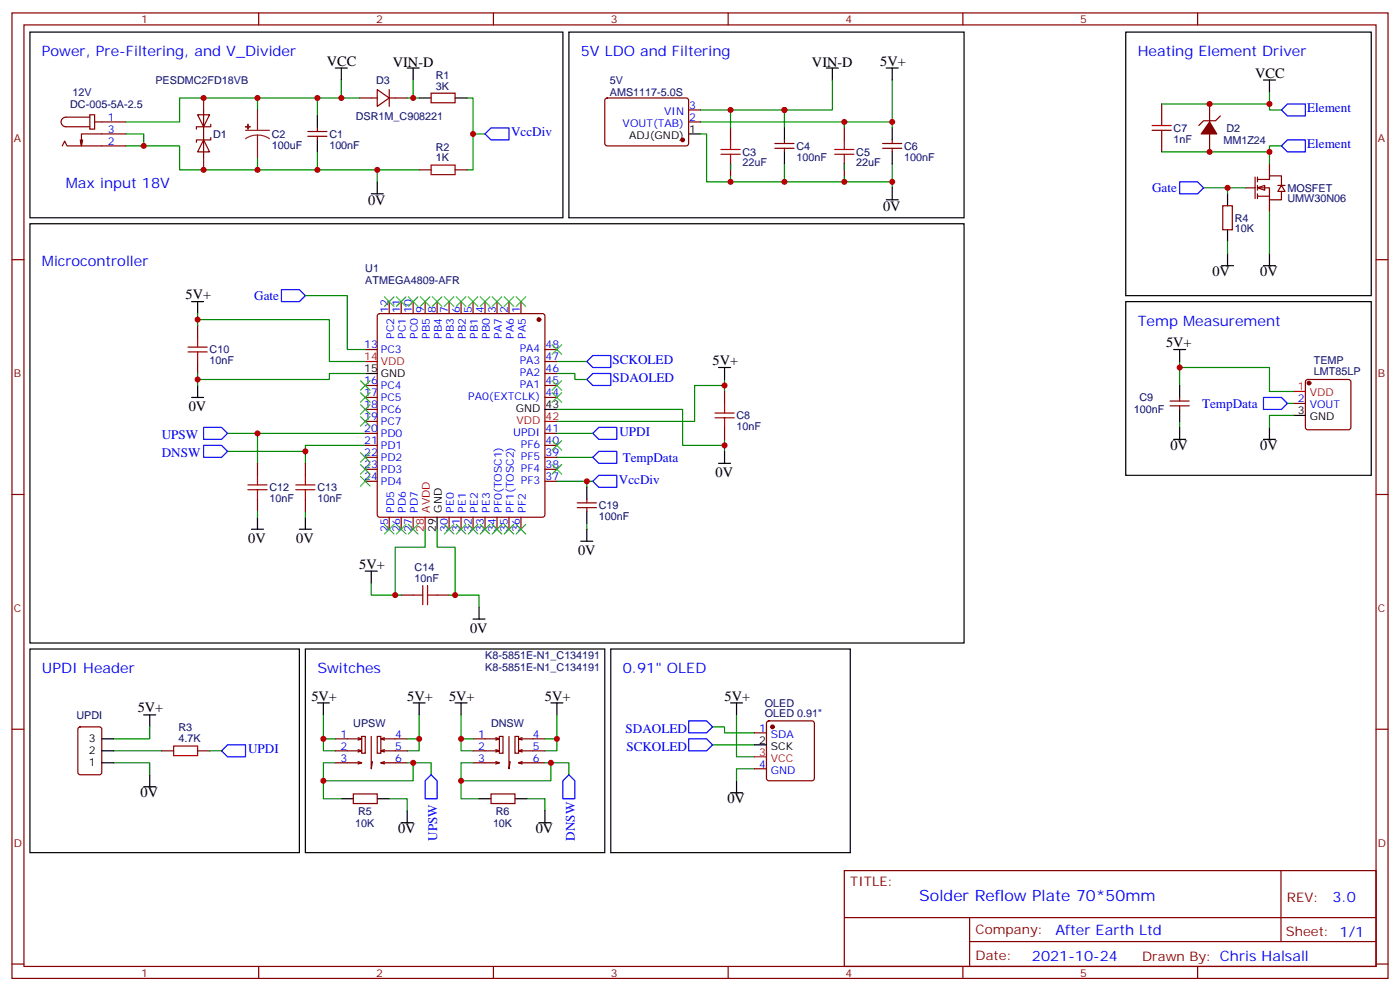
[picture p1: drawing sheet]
<svg xmlns="http://www.w3.org/2000/svg" width="412mm" height="292mm" viewBox="0 0 412 292" stroke-linecap="round" stroke-linejoin="round" font-family="sans-serif">
<g fill="none" stroke="#870000" stroke-width=".35">
<path d="M3.5 3.8h405.4v284.3h-405.4zM7.1 7.3h398.2v277.3h-398.2zM76.2 3.8v3.5M145.3 3.8v3.5M214.5 3.8v3.5M283.6 3.8v3.5M352.8 3.8v3.5M58.2 33.8h3.5l-1.7 3.5zM60 32.4v14.1M62.1 36.6v.7h-4.2v.7M215.2 37.7v3.5M248.7 37.7v3.5"/>
<path d="M60 41.2l1.7 3.5h-3.5zM62.1 40.5v.7h-4.2v.7M215.2 48.3v3.5M228.2 42.3h5.7M228.2 43.7h5.7M231.1 41.2v1.1M231.1 43.7v1M248.7 48.3v3.5M3.5 76.5h3.6M360.2 60.6h2.8v7.1h-2.8zM405.3 76.5h3.6M344.7 118.1h5.6"/>
<path d="M344.7 119.5h5.6M347.5 117.1v1M347.5 119.5v1.1M75.8 136.5v3.5M90 136.5v3.5M3.5 145.6h3.6M75.8 147v3.6M90 147v3.6M170 149.5h5.7M170 148.1h5.7M172.9 147v1.1M172.9 149.5v1.1"/>
<path d="M405.3 145.6h3.6M3.5 214.8h3.6M98.8 217.6h7.7l-1 .3M105.5 217.2l1 .4M106.5 216.9h1.1v4.9h-1.1zM109.4 216.9v9.5l.3-2.1M111.1 216.9h1.1v4.9h-1.1zM113.2 217.2l-1 .4M119.9 217.6h-7.7l1 .3M139.3 217.6h7.8l-1.1 .3M146 217.2l1.1 .4M147.1 216.9h1.1v4.9h-1.1z"/>
<path d="M149.9 216.9v9.5l.4-2.1M151.7 216.9h1.1v4.9h-1.1zM153.8 217.2l-1 .4M160.5 217.6h-7.7l1 .3M405.3 214.8h3.6M98.8 224.6h7.7l-1 .4M98.8 221.1h7.7l-1 .4M104.1 233.8h7v2.8h-7zM105.5 224.3l1 .3M105.5 220.8l1 .3M113.2 224.3l-1 .3M113.2 220.8l-1 .3"/>
<path d="M119.9 224.6h-7.7l1 .4M119.9 221.1h-7.7l1 .4M139.3 224.6h7.8l-1.1 .4M139.3 221.1h7.8l-1.1 .4M144.6 233.8h7.1v2.8h-7.1zM146 224.3l1.1 .3M146 220.8l1.1 .3M153.8 224.3l-1 .3M153.8 220.8l-1 .3M160.5 224.6h-7.7l1 .4M160.5 221.1h-7.7l1 .4M248.7 256.4h156.6v28.2h-156.6z"/>
<path d="M377.3 256.4v20.9M248.7 270.2h156.5M285.6 277.3h119.6M285.6 270.2v14.2M3.5 283.9h3.6M76.2 284.6v3.5M145.3 284.6v3.5M214.5 284.6v3.5M283.6 284.6v3.5M352.8 284.6v3.5M405.3 283.9h3.6"/>
</g>
<g fill="none" stroke="#008700" stroke-width=".35">
<path d="M60 28.9h15.8M75.8 28.9v3.5M93.5 28.9v5.2M100.5 23.6v5.3h-24.7M231.1 32.4v5.3M248.7 35.9v1.8M37 43h15.9v7h58.2M75.8 46.5v3.5M93.5 44.7v5.3M215.2 51.8v1.8M231.1 48.3v5.3M248.7 48.3v1.7"/>
<path d="M248.7 51.8v1.8M262.8 48.3v7M347.5 106.5v1.7M373.9 108.2h-26.4v5.3M67 127.6h40.6M75.8 127.6v8.9M90 132.9v3.6M107.6 131.2h-17.6v1.7h-23M347.5 124.1v1.8M75.8 150.6v1.7M90 150.6v1.7M172.9 141.7v1.8"/>
<path d="M172.9 154.1v1.8M95.2 217.6v3.5h3.6M123.5 217.6v3.5h-3.6M135.8 217.6v3.5h3.5M135.8 210.5v7.1h3.5M164 217.6v3.5h-3.5M164 210.5v7.1h-3.5M135.8 229.9v5.3h5.3M139.3 224.6h-3.5v5.3h26.5v-5.3M155.2 235.2h5.3v3.6M160.5 224.6h7.1v3.6"/>
</g>
<g fill="none" stroke="#a10000" stroke-width=".35">
<path d="M212.4 45.4h5.6M212.4 44h5.6M215.2 41.2v2.8M215.2 45.4v2.9M245.9 45.4h5.6M245.9 44h5.6M248.7 41.2v2.8M248.7 45.4v2.9M75.8 140v2.8M90 140v2.8M73 144.2h5.7M73 142.8h5.7"/>
<path d="M75.8 144.2v2.8M87.1 144.2h5.7M87.1 142.8h5.7M90 144.2v2.8"/>
</g>
<path d="M60 131.2h5.3l1.7 1.7-1.7 1.8h-5.3zM60 125.9h5.3l1.7 1.7-1.7 1.8h-5.3zM167.6 228.2l1.7 1.7v5.3h-3.5v-5.3z" fill="none" stroke="#00f" stroke-width=".35"/>
<g fill="none" stroke="#000" stroke-width=".35">
<path d="M8.8 9.5h157v54.6h-157zM167.6 9.5h116.4v54.6h-116.4zM331.6 9.5h72.3v77.6h-72.3zM231.1 37.7v3.5M109.4 57.1h3.5M111.1 53.6v3.5M231.1 44.7v3.6M261.1 58.8h3.5M262.8 55.3v3.5M361.6 57.1v3.5M359.8 78.2h3.6M361.6 67.7v3.5"/>
<path d="M361.6 74.7v3.5M372.2 78.2h3.5M373.9 74.7v3.5M331.6 88.8h72.3v51.2h-72.3zM56.4 117.1h3.6M58.2 113.5v3.6M347.5 113.5v3.6M345.7 129.4h3.5M347.5 120.6v3.5M347.5 125.9v3.5M372.2 129.4h3.5M373.9 125.9v3.5"/>
<path d="M74.1 155.9h3.5M75.8 152.3v3.6M88.2 155.9h3.5M90 152.3v3.6M171.1 159.4h3.5M172.9 143.5v3.5M172.9 150.6v3.5M172.9 155.9v3.5M8.8 191.1h79.4v60h-79.4zM90 191.1h88.2v60h-88.2zM179.9 191.1h70.6v60h-70.6zM134.1 207h3.5"/>
<path d="M135.8 207v3.5M162.3 207h3.5M164 207v3.5M42.3 231.7h3.6M44.1 228.2v3.5M100.5 235.2h3.6M111.1 235.2h3.6M119.9 238.8v3.5M141.1 235.2h3.5M151.7 235.2h3.5M160.5 238.8v3.5M215.2 233.5h3.5"/>
<path d="M217 229.9v3.6M118.2 242.3h3.5M158.7 242.3h3.6"/>
</g>
<path d="M60 28.9v3.5M60 46.5v3.5" fill="none" stroke="#8c2424" stroke-width=".35"/>
<path d="M370.4 55.3l2.1-.7v1.4z" fill="#fff" stroke="#870000" stroke-width=".35"/>
<g fill="none" stroke="#870000" stroke-width=".35">
<path d="M26.5 33.8h1.4v4.2h-1.4zM26.5 34.5h-7.1a1.41 1.41 0 0 0-1.4 1.4 1.41 1.41 0 0 0 1.4 1.4h7.1M27.9 35.9h9.1M37 39.4h-13v3.6l-.4-1.8M90.7 38.7h5.6M93.5 37.7v1M105.8 28.9h5.3M111.1 26.4l3.6 2.5-3.6 2.4zM114.7 28.9h5.2M114.7 26.4v4.9M127 27.4h7.1v2.9h-7.1zM178.4 29.1l.5-.2h23.5l.4 .7v12.9l-.7 .5-23.5-.1-.4-.6v-12.7z"/>
<path d="M202.8 32.4h3.6M202.8 35.9h3.6M342.2 30.6v3.5M356.3 30.6v5.3M356.3 39.4v5.3M359.5 34.1l-1.4 1.5h-3.6l-1.4 1.4M18.3 43l.7-1.4 .8 1.4h17.2M24.3 41.2l-.3 1.8M90.7 40.1h5.6M93.5 40.1v1.1M123.5 50h3.5M134.1 50h3.5"/>
<path d="M260 42.3h5.6M260 43.7h5.6M262.8 41.2v1.1M262.8 43.7v1M342.2 41.2v3.5M366.9 55.3h2.8M369.7 52.1v6.4M370.4 52.8h3.5v-1h3.6v2.8M370.4 55.3h3.5v3.5h3.6v-2.4M370.4 57.8h3.5M370.4 52.1v1.5M370.4 54.6v1.4"/>
<path d="M370.4 57.1v1.4M373.9 48.3v3.5M373.9 58.8v3.6M376.4 54.6h2.1M377.5 54.6l1 1.8h-2.1zM58.2 95.9v3.5M111.4 92.6l.4-.2h48l.5 .2 .2 .5v58.5l-.2 .5-.5 .2h-48l-.5-.2-.2-.5v-58.5zM114.7 88.8v3.6M118.2 88.8v3.6M121.7 88.8v3.6M125.2 88.8v3.6M128.8 88.8v3.6"/>
<path d="M132.3 88.8v3.6M135.8 88.8v3.6M139.3 88.8v3.6M142.9 88.8v3.6M146.4 88.8v3.6M149.9 88.8v3.6M153.5 88.8v3.6M58.2 106.5v3.5M107.6 102.9h3.5M107.6 113.5h3.5M107.6 117.1h3.5M160.5 102.9h3.5"/>
<path d="M160.5 113.5h3.5M160.5 117.1h3.5M160.5 106.5h3.5M160.5 110h3.5M213.4 115.3v3.5M381 118.8h3.5M384.8 112l.4-.2h12l.5 .2 .2 .5v13.4l-.2 .5-.5 .2h-12l-.5-.3-.2-.4v-13.4zM107.6 120.6h3.5M107.6 124.1h3.5M107.6 127.6h3.5M107.6 131.2h3.5M107.6 134.7h3.5"/>
<path d="M107.6 138.2h3.5M160.5 127.6h3.5M160.5 131.2h3.5M160.5 134.7h3.5M160.5 138.2h3.5M213.4 125.9v3.5M107.6 141.7h3.5M114.7 152.3v3.6M118.2 152.3v3.6M121.7 152.3v3.6M132.3 152.3v3.6M135.8 152.3v3.6"/>
<path d="M139.3 152.3v3.6M142.9 152.3v3.6M146.4 152.3v3.6M149.9 152.3v3.6M153.5 152.3v3.6M160.5 141.7h3.5M118.2 175.3h3.5M128.8 175.3h3.5M23.2 214.3l.4-.2h5.7l.6 .4 .1 13-.5 .6-5.9 .1-.6-.5-.1-12.9zM222.2 215.8h3.6M226 212.5l.5-.2h12.7l.5 .2 .2 .5v16.2l-.2 .5-.5 .2h-12.7l-.5-.2-.2-.5v-16.2zM47.6 221.1h3.6"/>
<path d="M58.2 221.1h3.5M222.2 226.4h3.6"/>
</g>
<g fill="none" stroke="#000" stroke-width=".35">
<path d="M93.5 34.1v3.6M98.8 20h3.5M100.5 20v3.6M119.9 20h3.6M121.7 20v3.6M123.5 28.9h3.5M134.1 28.9h3.5M202.8 39.4h3.6M243.4 20h3.5M245.2 20v3.6M261.1 20h3.5M262.8 20v3.6"/>
<path d="M262.8 37.7v3.5M372.2 23.6h3.5M373.9 23.6v3.5M93.5 41.2v3.5M262.8 44.7v3.6M8.8 65.9h275.2v123.5h-275.2zM56.4 88.8h3.6M58.2 88.8v3.6M107.6 110h3.5M211.7 108.2h3.5M213.4 108.2v3.6M345.7 102.9h3.5"/>
<path d="M347.5 102.9v3.6M160.5 120.6h3.5M211.7 136.5h3.5M213.4 132.9v3.6M381 122.3h3.5M128.8 152.3v3.6M107.6 168.2h3.5M109.4 168.2v3.5M141.1 178.8v3.5M139.3 182.3h3.6M30 217.6h3.5M42.3 210.5h3.6"/>
<path d="M44.1 210.5v3.6M93.5 207h3.5M95.2 207v3.5M121.7 207h3.5M123.5 207v3.5M215.2 207h3.5M217 207v3.5M222.2 219.4h3.6M30 224.6h3.5M30 221.1h3.5"/>
</g>
<g fill="#870000" stroke="#870000" stroke-width=".35">
<path d="M356.3 35.9l2.1 3.5h-4.6z"/>
<circle cx="201.1" cy="41.2" r=".53"/>
<circle cx="385.6" cy="112.8" r=".53"/>
<circle cx="227.5" cy="214.1" r=".53"/>
<circle cx="158.7" cy="94.1" r=".53"/>
</g>
<g fill="none" stroke="#008700" stroke-width=".35">
<path d="M37 39.4h5.3v3.6M60 28.9h-7.1v7h-15.9M100.5 28.9h5.3M119.9 28.9h3.6M121.7 23.6v5.3M137.6 28.9h1.7v21.1h-1.7M139.3 39.4h3.6M206.4 39.4h1.7v14.2h54.7M215.2 32.4v5.3M245.2 23.6v8.8h-38.8M262.8 23.6v12.3h-56.4M262.8 35.9v1.8"/>
<path d="M342.2 30.6h31.7M373.9 27.1v5.3h3.6M123.5 50h-12.4v3.6M215.2 48.3v1.7M342.2 44.7h31.7M354.5 55.3h12.4M361.6 55.3v1.8M377.5 43h-3.6v5.3M361.6 71.2v3.5M373.9 62.4v12.3M58.2 94.1h38.8v12.4h10.6M58.2 92.4v3.5"/>
<path d="M90 87.1h12.3v15.8h5.3M58.2 110v3.5M107.6 110h-10.6v1.8h-38.8M164 110h5.3v1.8h3.6M164 106.5h8.9M213.4 113.5h-8.8v10.6h-40.6M213.4 111.8v3.5M373.9 108.2v7.1h7.1M379.2 118.8h1.8M164 120.6h37.1v10.6h12.3M164 134.7h10.6M164 127.6h10.6"/>
<path d="M213.4 129.4v3.5M381 122.3h-7.1v3.6M125.2 155.9v5.2h-8.8v14.2M128.8 155.9v5.2h5.3v14.2M164 141.7h10.6M109.4 171.7v3.6h8.8M132.3 175.3h8.8v3.5M44.1 214.1v3.5h-10.6M95.2 210.5v7.1h3.6M123.5 210.5v7.1h-3.6M209.9 214.1h3.5v1.7h8.8M209.9 219.4h12.3"/>
<path d="M217 210.5v12.4h5.2M33.5 224.6h10.6v3.6M33.5 221.1h14.1M61.7 221.1h3.6M95.2 229.9v5.3h5.3M98.8 224.6h-3.6v5.3h26.5v-5.3M114.7 235.2h5.2v3.6M119.9 224.6h7.1v3.6M222.2 226.4h-5.2v3.5"/>
</g>
<g fill="none" stroke="#a10000" stroke-width=".35">
<path d="M339.4 37h5.6M339.4 38.4h5.6M342.2 34.1v2.9M342.2 38.4v2.8M127 48.6h7.1v2.8h-7.1zM58.2 99.4v2.8M55.4 103.6h5.6M55.4 102.2h5.6M58.2 103.6v2.9M213.4 118.8v2.8M210.6 123h5.7M210.6 121.6h5.7"/>
<path d="M213.4 123v2.9M121.7 175.3h2.8M124.5 172.4v5.7M125.9 172.4v5.7M125.9 175.3h2.9M51.2 219.7h7v2.8h-7z"/>
</g>
<g fill="none" stroke="#00f" stroke-width=".35">
<path d="M142.9 39.4l1.7-1.7h5.3v3.5h-5.3zM377.5 32.4l1.7-1.8h5.3v3.5h-5.3zM347.5 53.6h5.3l1.7 1.7-1.7 1.8h-5.3zM377.5 43l1.7-1.8h5.3v3.5h-5.3zM82.9 85.3h5.3l1.8 1.8-1.8 1.7h-5.3zM172.9 106.5l1.7-1.8h5.3v3.5h-5.3zM172.9 111.8l1.7-1.8h5.3v3.5h-5.3zM372.2 117.1h5.3l1.7 1.7-1.7 1.8h-5.3zM174.6 134.7l1.8-1.8h5.3v3.6h-5.3zM174.6 127.6l1.8-1.7h5.3v3.5h-5.3zM174.6 141.7l1.8-1.7h5.3v3.5h-5.3zM67 219.4h5.3v3.5h-5.3l-1.7-1.8z"/>
<path d="M202.8 217.6h5.3l1.8 1.8-1.8 1.7h-5.3zM202.8 212.3h5.3l1.8 1.8-1.8 1.7h-5.3zM127 228.2l1.8 1.7v5.3h-3.6v-5.3z"/>
</g>
<path d="M107.6 106.5h3.5M381 115.3h3.5M160.5 124.1h3.5M125.2 152.3v3.6M222.2 222.9h3.6" fill="none" stroke="#f00" stroke-width=".35"/>
<path d="M72.3 38.4h7.1M75.8 39.8l1.9 .2 1.7 .9M75.8 39.8l-1.8 .2-1.7 .9M75.8 32.4v6M75.8 39.8v6.7" fill="none" stroke="#8c2424" stroke-width=".35"/>
<g fill="#8c2424" stroke="#8c2424" stroke-width=".35">
<path d="M72.3 37.3l1.4 .1z"/>
<path d="M73 36.6l.1 1.4z"/>
</g>
<g fill="none" stroke="#3c3" stroke-width=".35">
<path d="M113.2 87.4l2.9 2.8M116.1 87.4l-2.9 2.8M116.8 87.4l2.8 2.8M119.6 87.4l-2.8 2.8M120.3 87.4l2.8 2.8M123.1 87.4l-2.8 2.8M123.8 87.4l2.8 2.8M126.6 87.4l-2.8 2.8M127.4 87.4l2.8 2.8M130.2 87.4l-2.8 2.8M130.9 87.4l2.8 2.8M133.7 87.4l-2.8 2.8"/>
<path d="M134.4 87.4l2.8 2.8M137.2 87.4l-2.8 2.8M137.9 87.4l2.9 2.8M140.8 87.4l-2.9 2.8M141.5 87.4l2.8 2.8M144.3 87.4l-2.8 2.8M145 87.4l2.8 2.8M147.8 87.4l-2.8 2.8M148.5 87.4l2.8 2.8M151.3 87.4l-2.8 2.8M152 87.4l2.9 2.8M154.9 87.4l-2.9 2.8"/>
<path d="M106.2 119.2l2.8 2.8M106.2 115.6l2.8 2.9M106.2 112.1l2.8 2.8M109 112.1l-2.8 2.8M109 115.6l-2.8 2.9M109 119.2l-2.8 2.8M162.6 101.5l2.9 2.9M162.6 112.1l2.9 2.8M162.6 115.6l2.9 2.9M165.5 101.5l-2.9 2.9M165.5 112.1l-2.9 2.8M165.5 115.6l-2.9 2.9"/>
<path d="M106.2 122.7l2.8 2.8M106.2 136.8l2.8 2.8M106.2 133.3l2.8 2.8M109 122.7l-2.8 2.8M109 136.8l-2.8 2.8M109 133.3l-2.8 2.8M162.6 129.8l2.9 2.8M162.6 136.8l2.9 2.8M165.5 129.8l-2.9 2.8M165.5 136.8l-2.9 2.8M106.2 140.3l2.8 2.9M109 140.3l-2.8 2.9"/>
<path d="M113.2 154.4l2.9 2.9M116.1 154.4l-2.9 2.9M116.8 154.4l2.8 2.9M119.6 154.4l-2.8 2.9M120.3 154.4l2.8 2.9M123.1 154.4l-2.8 2.9M130.9 154.4l2.8 2.9M133.7 154.4l-2.8 2.9M134.4 154.4l2.8 2.9M137.2 154.4l-2.8 2.9M137.9 154.4l2.9 2.9M140.8 154.4l-2.9 2.9"/>
<path d="M141.5 154.4l2.8 2.9M144.3 154.4l-2.8 2.9M145 154.4l2.8 2.9M147.8 154.4l-2.8 2.9M148.5 154.4l2.8 2.9M151.3 154.4l-2.8 2.9M152 154.4l2.9 2.9M154.9 154.4l-2.9 2.9"/>
</g>
<g fill="#c00">
<circle cx="139.3" cy="39.4" r=".88"/>
<circle cx="248.7" cy="53.6" r=".88"/>
<circle cx="215.2" cy="53.6" r=".88"/>
<circle cx="231.1" cy="53.6" r=".88"/>
<circle cx="135.8" cy="217.6" r=".88"/>
<circle cx="164" cy="217.6" r=".88"/>
<circle cx="123.5" cy="217.6" r=".88"/>
<circle cx="95.3" cy="217.6" r=".88"/>
<circle cx="75.8" cy="127.6" r=".88"/>
<circle cx="90" cy="132.9" r=".88"/>
<circle cx="135.8" cy="229.9" r=".88"/>
<circle cx="162.3" cy="224.6" r=".88"/>
<circle cx="121.7" cy="224.6" r=".88"/>
<circle cx="347.5" cy="108.2" r=".88"/>
<circle cx="75.8" cy="50" r=".88"/>
<circle cx="93.5" cy="50" r=".88"/>
<circle cx="93.5" cy="28.9" r=".88"/>
<circle cx="215.2" cy="32.4" r=".88"/>
<circle cx="262.8" cy="53.6" r=".88"/>
<circle cx="248.7" cy="35.9" r=".88"/>
<circle cx="262.8" cy="35.9" r=".88"/>
<circle cx="95.3" cy="229.9" r=".88"/>
<circle cx="361.6" cy="55.3" r=".88"/>
<circle cx="75.8" cy="28.9" r=".88"/>
<circle cx="373.9" cy="30.6" r=".88"/>
<circle cx="356.3" cy="30.6" r=".88"/>
<circle cx="373.9" cy="44.7" r=".88"/>
<circle cx="356.3" cy="44.7" r=".88"/>
<circle cx="42.3" cy="43" r=".88"/>
<circle cx="60" cy="28.9" r=".88"/>
<circle cx="60" cy="50" r=".88"/>
<circle cx="231.1" cy="32.4" r=".88"/>
<circle cx="111.1" cy="50" r=".88"/>
<circle cx="100.5" cy="28.9" r=".88"/>
<circle cx="121.7" cy="28.9" r=".88"/>
<circle cx="58.2" cy="94.1" r=".88"/>
<circle cx="58.2" cy="111.8" r=".88"/>
<circle cx="213.4" cy="113.5" r=".88"/>
<circle cx="213.4" cy="131.2" r=".88"/>
<circle cx="172.9" cy="141.7" r=".88"/>
<circle cx="116.4" cy="175.3" r=".88"/>
<circle cx="134.1" cy="175.3" r=".88"/>
</g>
<text font-size="4.6" fill="#00f" x="270.8" y="265.4">Solder Reflow Plate 70*50mm</text>
<g font-size="4.2" fill="#00f">
<text x="12.3" y="16.5">Power, Pre-Filtering, and V_Divider</text>
<text x="171.1" y="16.5">5V LDO and Filtering</text>
<text x="335.1" y="16.5">Heating Element Driver</text>
<text x="19.4" y="55.3">Max input 18V</text>
<text x="12.3" y="78.2">Microcontroller</text>
<text x="335.1" y="95.9">Temp Measurement</text>
<text x="12.3" y="198.2">UPDI Header</text>
<text x="93.5" y="198.2">Switches</text>
<text x="183.4" y="198.2">0.91&quot; OLED</text>
<text x="392.5" y="265.7">3.0</text>
<text x="310.9" y="275.2">After Earth Ltd</text>
<text x="304" y="283">2021-10-24</text>
</g>
<g font-size="4.2">
<text x="96.3" y="19.3">VCC</text>
<text x="115.7" y="19.7">VIN-D</text>
<text x="239.2" y="19.7">VIN-D</text>
<text x="259.3" y="19.3">5V+</text>
<text x="369.7" y="22.9">VCC</text>
<text x="108.4" y="60.2">0V</text>
<text x="260.1" y="62">0V</text>
<text x="357.1" y="81.4">0V</text>
<text x="371.2" y="81.4">0V</text>
<text x="54.7" y="88.1">5V+</text>
<text x="209.9" y="107.5">5V+</text>
<text x="343.5" y="102.2">5V+</text>
<text x="55.6" y="121">0V</text>
<text x="344.8" y="132.5">0V</text>
<text x="371.2" y="132.5">0V</text>
<text x="210.8" y="140.4">0V</text>
<text x="73.1" y="159.8">0V</text>
<text x="87.3" y="159.8">0V</text>
<text x="105.8" y="167.5">5V+</text>
<text x="170.3" y="163.4">0V</text>
<text x="138.5" y="186.4">0V</text>
<text x="40.6" y="209.8">5V+</text>
<text x="91.7" y="206.3">5V+</text>
<text x="119.9" y="206.3">5V+</text>
<text x="132.3" y="206.3">5V+</text>
<text x="160.5" y="206.3">5V+</text>
<text x="213.4" y="206.3">5V+</text>
<text x="41.4" y="234.9">0V</text>
<text x="214.3" y="236.6">0V</text>
<text x="117.2" y="245.4">0V</text>
<text x="157.8" y="245.4">0V</text>
</g>
<g font-size="3.9" fill="#00f">
<text x="385.1" y="33.1">Element</text>
<text x="150.6" y="40.2">VccDiv</text>
<text x="385.1" y="43.7">Element</text>
<text x="339.4" y="56.4">Gate</text>
<text x="74.9" y="88.4">Gate</text>
<text x="180.4" y="107.3">SCKOLED</text>
<text x="180.4" y="112.6">SDAOLED</text>
<text x="354.1" y="120.2">TempData</text>
<text x="47.6" y="129.4">UPSW</text>
<text x="182.5" y="128.3">UPDI</text>
<text x="47.6" y="134.7">DNSW</text>
<text x="183.4" y="136">TempData</text>
<text x="182.3" y="142.5">VccDiv</text>
<text x="184.3" y="215.8">SDAOLED</text>
<text x="73.1" y="221.8">UPDI</text>
<text x="184.5" y="221.1">SCKOLED</text>
<text x="128.8" y="247.6" transform="rotate(-90 128.8 247.6)">UPSW</text>
<text x="169.3" y="247.6" transform="rotate(-90 169.3 247.6)">DNSW</text>
</g>
<g font-size="3.9" fill="#800">
<text x="250.5" y="261">TITLE:</text>
<text x="379.1" y="265.7">REV:</text>
<text x="287.4" y="275.2">Company:</text>
<text x="378.7" y="275.8">Sheet: 1/1</text>
<text x="287.4" y="282.9">Date:</text>
<text x="336.4" y="282.9">Drawn By: Chris Halsall</text>
</g>
<g font-size="3.2" fill="#800">
<text x="41.6" y="6.8">1</text>
<text x="110.8" y="6.8">2</text>
<text x="179.9" y="6.8">3</text>
<text x="249.1" y="6.8">4</text>
<text x="318.2" y="6.8">5</text>
<text x="4.1" y="41.9">A</text>
<text x="405.9" y="41.9">A</text>
<text x="4.1" y="111.1">B</text>
<text x="405.9" y="111.1">B</text>
<text x="4.1" y="180.2">C</text>
<text x="405.9" y="180.2">C</text>
<text x="4.1" y="249.3">D</text>
<text x="405.9" y="249.3">D</text>
<text x="41.6" y="287.6">1</text>
<text x="110.8" y="287.6">2</text>
<text x="179.9" y="287.6">3</text>
<text x="249.1" y="287.6">4</text>
<text x="318.2" y="287.6">5</text>
</g>
<g font-size="3.2" fill="#000080">
<text x="128.4" y="23.2">R1</text>
<text x="21.4" y="28.2">12V</text>
<text x="45.8" y="24.7">PESDMC2FD18VB</text>
<text x="110.8" y="24.7">D3</text>
<text x="128.4" y="26.4">3K</text>
<text x="179.6" y="28.3">AMS1117-5.0S</text>
<text x="179.7" y="24.7">5V</text>
<text x="20.7" y="31.8">DC-005-5A-2.5</text>
<text x="104.8" y="35.3">DSR1M_C908221</text>
<text x="62.8" y="40.6">D1</text>
<text x="80.1" y="40.6">C2</text>
<text x="97" y="40.6">C1</text>
<text x="345.7" y="38.8">C7</text>
<text x="361.3" y="38.8">D2</text>
<text x="80.1" y="43.8">100uF</text>
<text x="97" y="43.8">100nF</text>
<text x="128.4" y="47.6">1K</text>
<text x="128.4" y="44.4">R2</text>
<text x="218.7" y="45.9">C3</text>
<text x="234.6" y="47.3">100nF</text>
<text x="234.6" y="44.1">C4</text>
<text x="252.2" y="45.9">C5</text>
<text x="266.3" y="47.3">100nF</text>
<text x="266.3" y="44.1">C6</text>
<text x="345.7" y="42">1nF</text>
<text x="360.4" y="42.3">MM1Z24</text>
<text x="218.7" y="49">22uF</text>
<text x="252.2" y="49">22uF</text>
<text x="379.2" y="59.6">UMW30N06</text>
<text x="379.2" y="56.4">MOSFET</text>
<text x="363.7" y="65.2">R4</text>
<text x="363.7" y="68.5">10K</text>
<text x="107.6" y="83.5">ATMEGA4809-AFR</text>
<text x="107.6" y="80">U1</text>
<text x="61.7" y="107.3">10nF</text>
<text x="61.7" y="104.1">C10</text>
<text x="387" y="107.3">TEMP</text>
<text x="387" y="110.5">LMT85LP</text>
<text x="335.6" y="118.2">C9</text>
<text x="217" y="123.5">C8</text>
<text x="334" y="121.7">100nF</text>
<text x="217" y="126.7">10nF</text>
<text x="79.4" y="147.9">10nF</text>
<text x="79.4" y="144.6">C12</text>
<text x="93.5" y="147.9">10nF</text>
<text x="93.5" y="144.6">C13</text>
<text x="176.4" y="150">C19</text>
<text x="176.4" y="153.2">100nF</text>
<text x="122.1" y="171.4">10nF</text>
<text x="122.1" y="168.2">C14</text>
<text x="142.9" y="197.5">K8-5851E-N1_C134191</text>
<text x="142.9" y="194">K8-5851E-N1_C134191</text>
<text x="225.3" y="208.2">OLED</text>
<text x="22.5" y="211.7">UPDI</text>
<text x="52.6" y="215.4">R3</text>
<text x="104.1" y="214.1">UPSW</text>
<text x="144.6" y="214.1">DNSW</text>
<text x="225.3" y="211.1">OLED 0.91&quot;</text>
<text x="52.6" y="218.7">4.7K</text>
<text x="105.5" y="239.9">R5</text>
<text x="146.1" y="239.9">R6</text>
<text x="104.7" y="243.4">10K</text>
<text x="145.2" y="243.4">10K</text>
</g>
<g font-size="3.2" fill="#00f">
<text x="31.7" y="35.6">1</text>
<text x="195.7" y="33.8">VIN</text>
<text x="203" y="32">3</text>
<text x="203" y="35.6">2</text>
<text x="31.7" y="39.1">3</text>
<text x="183.4" y="37.3">VOUT(TAB)</text>
<text x="31.7" y="42.6">2</text>
<text x="114.3" y="92.2" transform="rotate(-90 114.3 92.2)">12</text>
<text x="117.8" y="92.2" transform="rotate(-90 117.8 92.2)">11</text>
<text x="121.4" y="92.2" transform="rotate(-90 121.4 92.2)">10</text>
<text x="124.9" y="92.2" transform="rotate(-90 124.9 92.2)">9</text>
<text x="128.4" y="92.2" transform="rotate(-90 128.4 92.2)">8</text>
<text x="131.9" y="92.2" transform="rotate(-90 131.9 92.2)">7</text>
<text x="135.5" y="92.2" transform="rotate(-90 135.5 92.2)">6</text>
<text x="139" y="92.2" transform="rotate(-90 139 92.2)">5</text>
<text x="142.5" y="92.2" transform="rotate(-90 142.5 92.2)">4</text>
<text x="146" y="92.2" transform="rotate(-90 146 92.2)">3</text>
<text x="149.6" y="92.2" transform="rotate(-90 149.6 92.2)">2</text>
<text x="153.1" y="92.2" transform="rotate(-90 153.1 92.2)">1</text>
<text x="116.1" y="99.8" transform="rotate(-90 116.1 99.8)">PC2</text>
<text x="119.6" y="99.8" transform="rotate(-90 119.6 99.8)">PC1</text>
<text x="123.1" y="99.8" transform="rotate(-90 123.1 99.8)">PC0</text>
<text x="126.6" y="99.8" transform="rotate(-90 126.6 99.8)">PB5</text>
<text x="130.2" y="99.8" transform="rotate(-90 130.2 99.8)">PB4</text>
<text x="133.7" y="99.8" transform="rotate(-90 133.7 99.8)">PB3</text>
<text x="137.2" y="99.8" transform="rotate(-90 137.2 99.8)">PB2</text>
<text x="140.8" y="99.8" transform="rotate(-90 140.8 99.8)">PB1</text>
<text x="144.3" y="99.8" transform="rotate(-90 144.3 99.8)">PB0</text>
<text x="147.8" y="99.8" transform="rotate(-90 147.8 99.8)">PA7</text>
<text x="151.3" y="99.8" transform="rotate(-90 151.3 99.8)">PA6</text>
<text x="154.9" y="99.8" transform="rotate(-90 154.9 99.8)">PA5</text>
<text x="107.3" y="102.6">13</text>
<text x="112.2" y="104">PC3</text>
<text x="153.1" y="103.6">PA4</text>
<text x="153.1" y="107.2">PA3</text>
<text x="160.7" y="102.6">48</text>
<text x="160.7" y="106.1">47</text>
<text x="107.3" y="113.2">16</text>
<text x="153.1" y="110.7">PA2</text>
<text x="160.7" y="109.6">46</text>
<text x="160.7" y="113.2">45</text>
<text x="107.3" y="116.7">17</text>
<text x="112.2" y="114.6">PC4</text>
<text x="112.2" y="118.1">PC5</text>
<text x="137.9" y="117.8">PA0(EXTCLK)</text>
<text x="153.1" y="114.2">PA1</text>
<text x="160.7" y="116.7">44</text>
<text x="382.3" y="118.5">2</text>
<text x="107.3" y="120.2">18</text>
<text x="107.3" y="123.8">19</text>
<text x="112.2" y="121.6">PC6</text>
<text x="112.2" y="125.2">PC7</text>
<text x="385.8" y="120.2">VOUT</text>
<text x="107.3" y="127.3">20</text>
<text x="107.3" y="130.8">21</text>
<text x="112.2" y="128.7">PD0</text>
<text x="151.2" y="128.3">UPDI</text>
<text x="153.5" y="131.9">PF6</text>
<text x="160.7" y="127.3">41</text>
<text x="160.7" y="130.8">40</text>
<text x="107.3" y="134.3">22</text>
<text x="107.3" y="137.9">23</text>
<text x="112.2" y="132.2">PD1</text>
<text x="112.2" y="135.7">PD2</text>
<text x="153.5" y="135.4">PF5</text>
<text x="160.7" y="134.3">39</text>
<text x="160.7" y="137.9">38</text>
<text x="107.3" y="141.4">24</text>
<text x="112.2" y="139.3">PD3</text>
<text x="112.2" y="142.8">PD4</text>
<text x="153.5" y="138.9">PF4</text>
<text x="153.5" y="142.5">PF3</text>
<text x="160.7" y="141.4">37</text>
<text x="116.1" y="151" transform="rotate(-90 116.1 151)">PD5</text>
<text x="119.6" y="151" transform="rotate(-90 119.6 151)">PD6</text>
<text x="123.1" y="151" transform="rotate(-90 123.1 151)">PD7</text>
<text x="133.7" y="151" transform="rotate(-90 133.7 151)">PE0</text>
<text x="137.2" y="151" transform="rotate(-90 137.2 151)">PE1</text>
<text x="140.8" y="151" transform="rotate(-90 140.8 151)">PE2</text>
<text x="144.3" y="151" transform="rotate(-90 144.3 151)">PE3</text>
<text x="147.8" y="151" transform="rotate(-90 147.8 151)">PF0(TOSC1)</text>
<text x="151.3" y="151" transform="rotate(-90 151.3 151)">PF1(TOSC2)</text>
<text x="154.9" y="151" transform="rotate(-90 154.9 151)">PF2</text>
<text x="114.3" y="156.5" transform="rotate(-90 114.3 156.5)">25</text>
<text x="117.8" y="156.5" transform="rotate(-90 117.8 156.5)">26</text>
<text x="121.4" y="156.5" transform="rotate(-90 121.4 156.5)">27</text>
<text x="131.9" y="156.5" transform="rotate(-90 131.9 156.5)">30</text>
<text x="135.5" y="156.5" transform="rotate(-90 135.5 156.5)">31</text>
<text x="139" y="156.5" transform="rotate(-90 139 156.5)">32</text>
<text x="142.5" y="156.5" transform="rotate(-90 142.5 156.5)">33</text>
<text x="146" y="156.5" transform="rotate(-90 146 156.5)">34</text>
<text x="149.6" y="156.5" transform="rotate(-90 149.6 156.5)">35</text>
<text x="153.1" y="156.5" transform="rotate(-90 153.1 156.5)">36</text>
<text x="223.6" y="215.5">1</text>
<text x="100.3" y="220.8">2</text>
<text x="100.3" y="217.2">1</text>
<text x="116.4" y="220.8">5</text>
<text x="116.4" y="217.2">4</text>
<text x="140.9" y="220.8">2</text>
<text x="140.9" y="217.2">1</text>
<text x="157" y="220.8">5</text>
<text x="157" y="217.2">4</text>
<text x="227.1" y="217.2">SDA</text>
<text x="100.3" y="224.3">3</text>
<text x="116.4" y="224.3">6</text>
<text x="140.9" y="224.3">3</text>
<text x="157" y="224.3">6</text>
<text x="223.6" y="226.1">4</text>
<text x="227.1" y="227.8">GND</text>
</g>
<g font-size="3.2">
<text x="185.3" y="40.9">ADJ(GND)</text>
<text x="203" y="39.1">1</text>
<text x="107.3" y="109.6">15</text>
<text x="112.2" y="111.1">GND</text>
<text x="151.9" y="121.3">GND</text>
<text x="160.7" y="120.2">43</text>
<text x="382.3" y="122">3</text>
<text x="385.8" y="123.8">GND</text>
<text x="130.2" y="151" transform="rotate(-90 130.2 151)">GND</text>
<text x="128.4" y="156.5" transform="rotate(-90 128.4 156.5)">29</text>
<text x="26.2" y="218.7">3</text>
<text x="223.6" y="219">2</text>
<text x="227.1" y="220.8">SCK</text>
<text x="26.2" y="225.7">1</text>
<text x="26.2" y="222.2">2</text>
</g>
<g font-size="3.2" fill="#f00">
<text x="107.3" y="106.1">14</text>
<text x="112.2" y="107.5">VDD</text>
<text x="382.3" y="114.9">1</text>
<text x="385.8" y="116.7">VDD</text>
<text x="152.1" y="124.8">VDD</text>
<text x="160.7" y="123.8">42</text>
<text x="126.6" y="151" transform="rotate(-90 126.6 151)">AVDD</text>
<text x="124.9" y="156.5" transform="rotate(-90 124.9 156.5)">28</text>
<text x="223.6" y="222.5">3</text>
<text x="227.1" y="224.3">VCC</text>
</g>
</svg>
